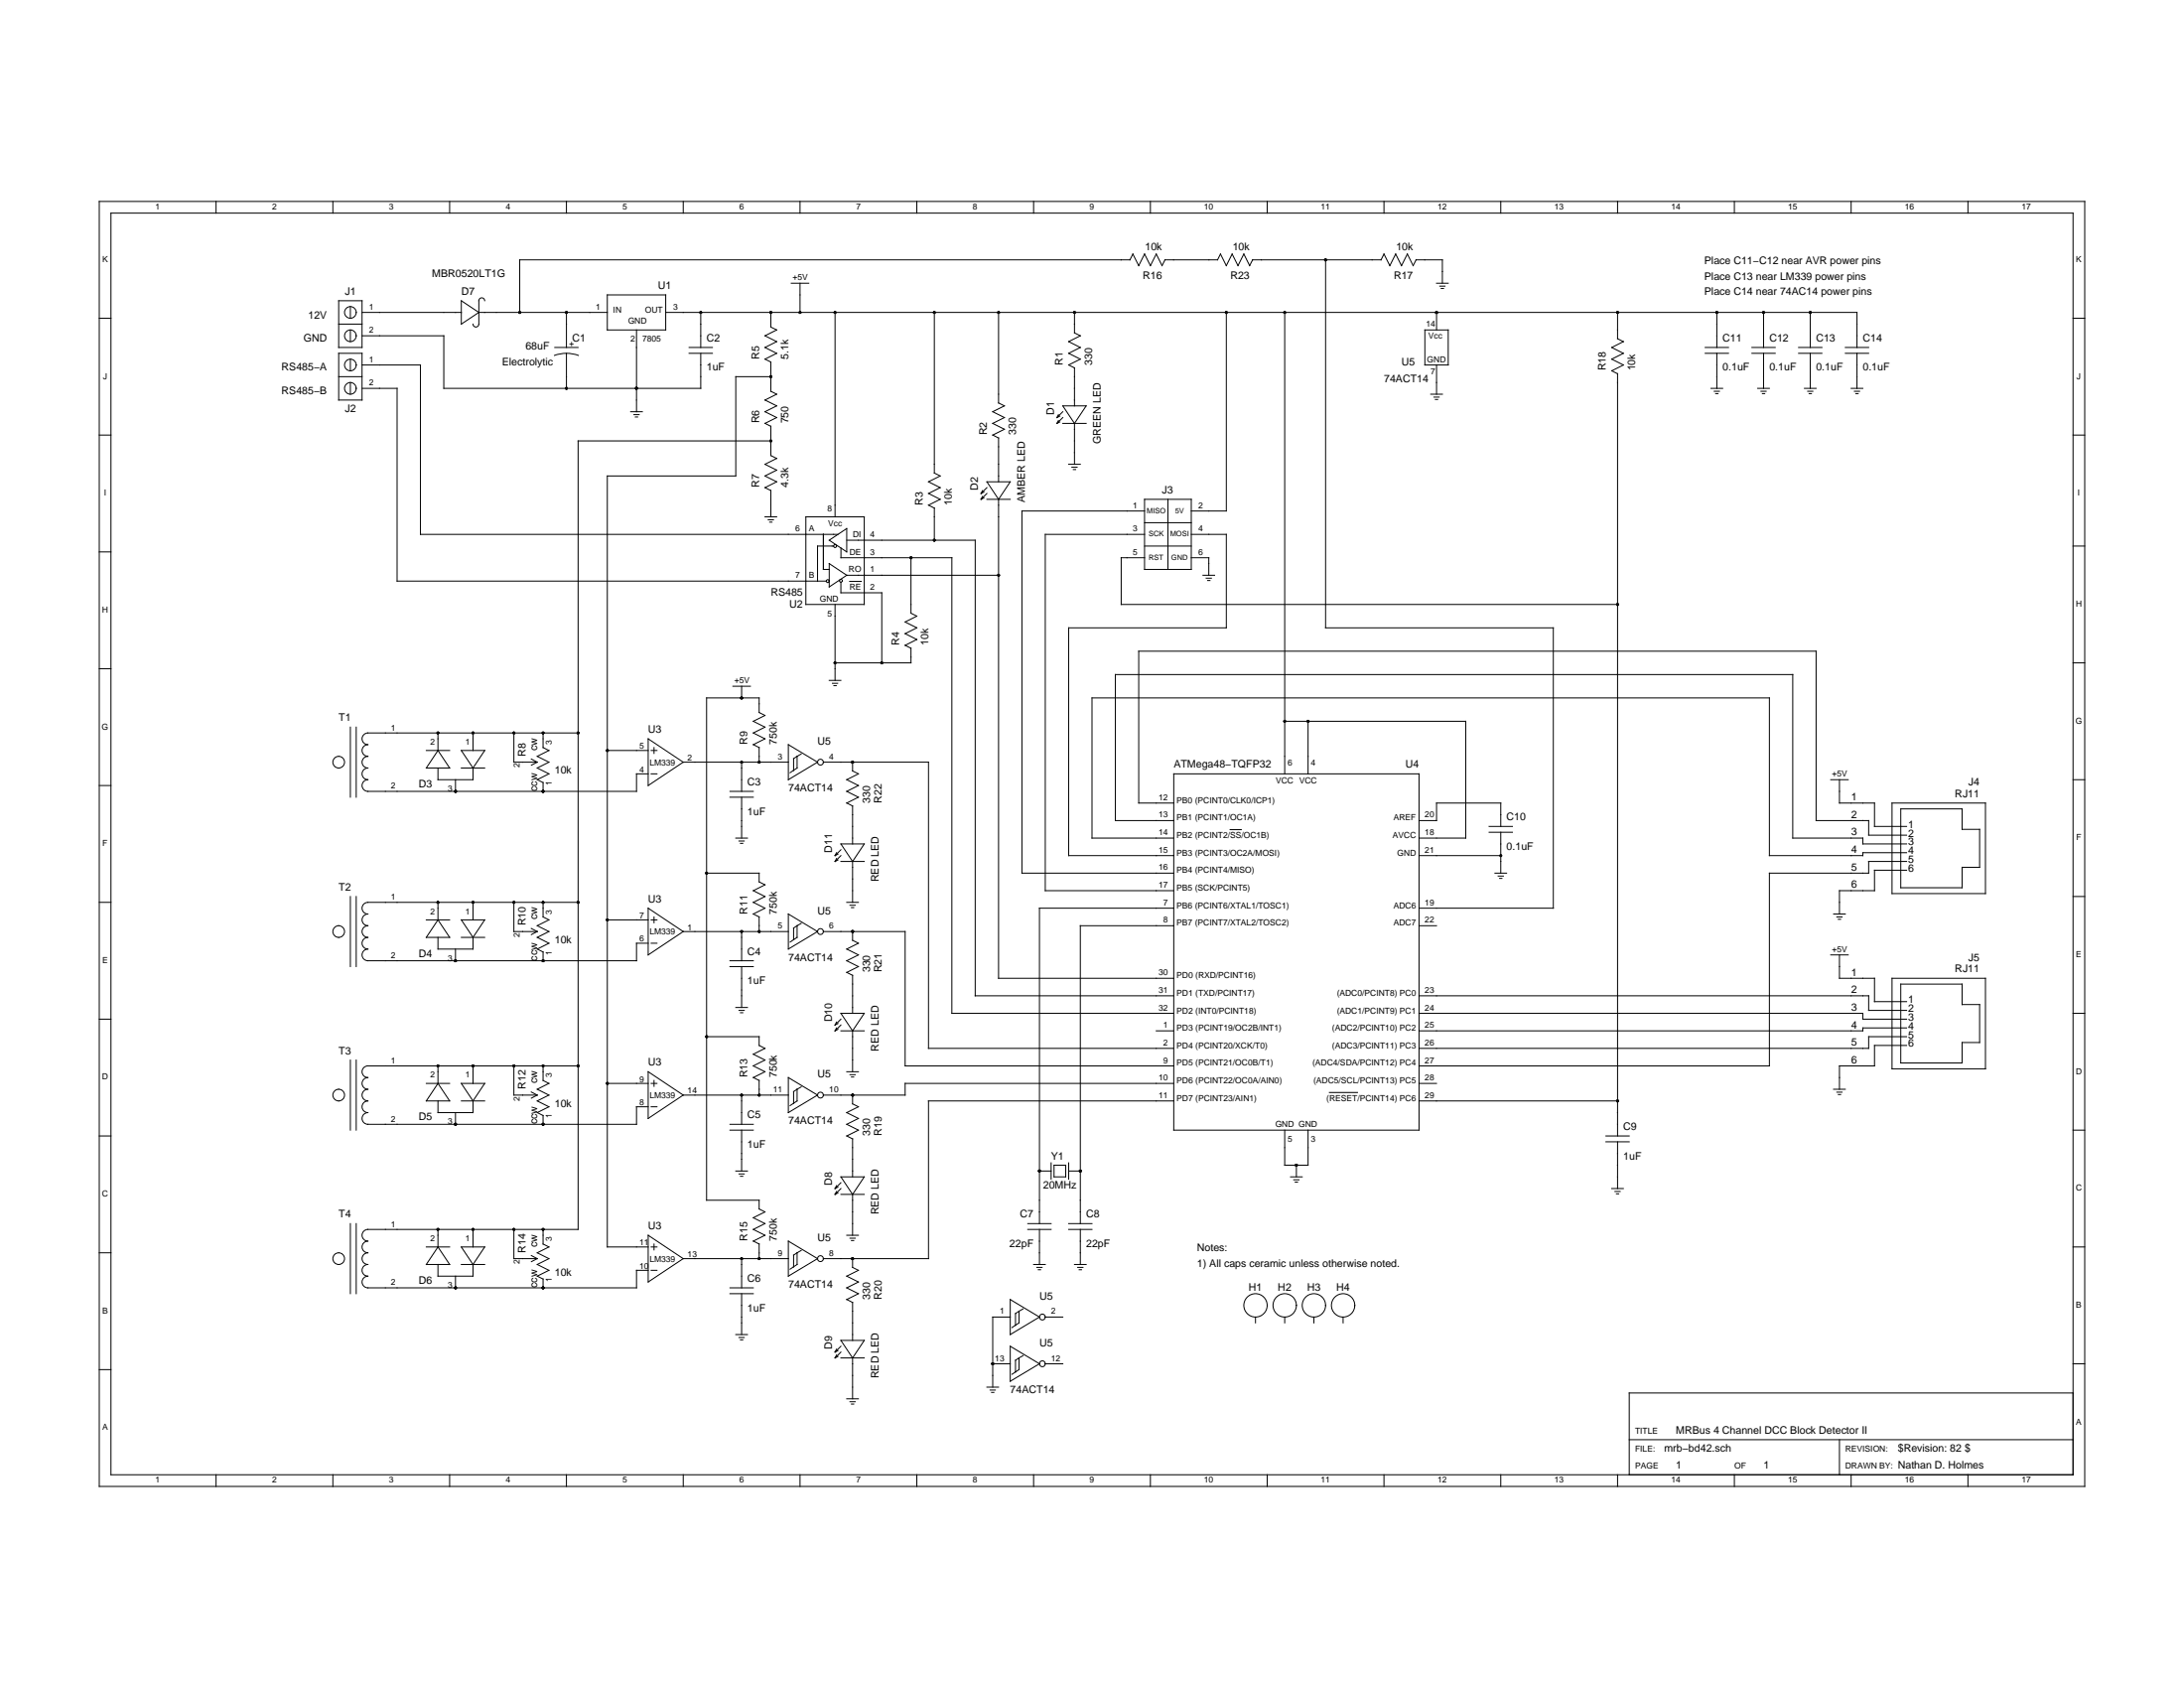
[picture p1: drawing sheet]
<svg xmlns="http://www.w3.org/2000/svg" width="279mm" height="216mm" viewBox="0 0 279 216" stroke-linecap="round" stroke-linejoin="round" font-family="sans-serif">
<g fill="none" stroke="#000" stroke-width=".13">
<path d="M12.7 25.8h254v164.3h-254zM14.2 27.3h251v161.3h-251zM27.6 25.8v1.5M42.6 25.8v1.5M43.3 38.5h3v5.9h-3zM44.8 39.2v1.5M46.3 40h12.7M57.5 25.8v1.5M59 38.5l2.3 1.5-2.3 1.5zM61.3 40h16.4M62 38.5a.37 .37 0 0 0-.4-.4 .37 .37 0 0 0-.3 .4v3a.37 .37 0 0 1-.4 .3 .37 .37 0 0 1-.4-.3M72.5 25.8v1.5"/>
<path d="M72.5 40v4.4M77.7 37.7h7.5v4.5h-7.5zM85.2 40h152.4v4.4M87.4 25.8v1.5M89.6 40v4.4M98.6 40v1.8l.8 .4-1.5 .7 1.5 .8-1.5 .7 1.5 .8-1.5 .7 .7 .4M101.2 36.2h2.3M102.3 25.8v1.5M102.3 36.2v3.8M106.8 40v26.1M117.3 25.8v1.5M119.5 40v20.5l.8 .4-1.5 .7 1.5 .8-1.5 .7 1.5 .8-1.5 .7 .7 .4"/>
<path d="M127.7 40v11.5l.8 .4-1.5 .8 1.5 .7-1.5 .8 1.5 .7-1.5 .7M132.2 25.8v1.5M137.5 40v2.6l.7 .3-1.5 .8 1.5 .7-1.5 .8 1.5 .7-1.5 .8 .8 .4v4.8M147.2 25.8v1.5M156.9 40v25.4h-4.5M162.1 25.8v1.5M164.4 40v59M169.6 33.2v47.1h29.1v35.9h-17.2M177.1 25.8v1.5M181.1 33.2h3.4v3M181.2 33.2l-.4 .8-.8-1.5-.7 1.5-.8-1.5-.7 1.5-.7-1.5-.4 .7h-16.5l-.3 .8-.8-1.5-.7 1.5-.8-1.5-.7 1.5-.8-1.5-.3 .7h-6.8l-.3 .8-.8-1.5-.7 1.5-.8-1.5-.7 1.5-.8-1.5-.3 .7h-78.1v6.8M183.8 36.2h1.5"/>
<path d="M183.8 40v2.2M184.2 36.6h.7M184.4 36.9h.3M192 25.8v1.5M206.9 25.8v1.5M206.9 40v3.3l.8 .4-1.5 .7 1.5 .8-1.5 .7 1.5 .8-1.5 .7 .7 .4M219.6 40v4.4M221.9 25.8v1.5M225.6 40v4.4M231.6 40v4.4M236.8 25.8v1.5M251.8 25.8v1.5"/>
<path d="M12.7 55.6h1.5M12.7 40.7h1.5M43.3 45.2h3v6h-3zM43.3 48.2h3M43.3 41.5h3M44.8 42.2v1.5M44.8 45.9v1.5M44.8 48.9v1.5M46.3 46.7h7.5v21.6h53.4M46.3 49.7h4.5v24.6h54.9M46.3 42.9h10.5v6.8h32.8v-4.5M70.9 45.5a4.5 4.5 0 0 1 3.1 0"/>
<path d="M71 44.4h3M72.5 45.2v4.5M80.7 52.7h1.5M81.1 53h.7M81.3 53.3h.3M81.4 42.2v10.5M88.2 44.4h2.9M88.2 45.2h2.9M97.9 54.1l.7 .4v3.8l.8 .3-1.5 .8 1.5 .7-1.5 .8 1.5 .7-1.5 .8 .7 .3v3.4M98.6 56.4h-24.6v100.8h-26.9a.75 .75 0 0 0-.8 .8 .75 .75 0 0 0 .8 .7 .75 .75 0 0 0-.8 .8 .75 .75 0 0 0 .8 .7 .75 .75 0 0 0-.8 .8 .75 .75 0 0 0 .8 .7 .75 .75 0 0 0-.8 .8 .75 .75 0 0 0 .8 .7 .75 .75 0 0 0-.8 .8 .75 .75 0 0 0 .8 .7h34.3v-2.2h1.5M98.6 46.3v3.7l.8 .4-1.5 .8 1.5 .7-1.5 .8 1.5 .7-1.5 .8M98.6 48.2h-4.5v12.7h-16.4v98.6h5.2"/>
<path d="M127 55.6l.7 .4v5.6M135.4 53.8l-.2 .4M135.4 53l-.2 .4M135.6 54l-.4 .2M135.6 53.2l-.4 .2M136 52.7l-.8 .7M136 53.4l-.8 .8M136 51.9h3l-1.5 2.3zM136 54.2h3M136.7 59.4h1.5M137.1 59.8h.7M137.5 54.2v5.2"/>
<path d="M182.3 42.2h3v4.5h-3zM183 50.4h1.5M183.4 50.8h.7M183.6 51.1h.3M183.8 46.7v3.7M206.9 47.8v97.5M218.1 44.4h3M218.1 45.2h3M218.9 49.7h1.5M219.3 50h.7M219.5 50.3h.3M219.6 45.2v4.5"/>
<path d="M224.1 44.4h3M224.1 45.2h3M224.9 49.7h1.5M225.3 50h.6M225.5 50.3h.3M225.6 45.2v4.5M230.1 44.4h3M230.1 45.2h3M230.8 49.7h1.5M231.3 50h.6M231.4 50.3h.3M231.6 45.2v4.5"/>
<path d="M236.1 44.4h3M236.1 45.2h3M236.8 49.7h1.5M237.2 50h.7M237.4 50.3h.3M237.6 45.2v4.5M265.2 55.6h1.5M265.2 40.7h1.5M12.7 70.6h1.5M97.9 66.1h1.5M98.3 66.5h.6M98.5 66.8h.3"/>
<path d="M103.1 66.1h7.5v11.2h-7.5zM105.3 68.3v4.5h.8M106.1 69.1l2.2-1.5v3zM106.1 72.1l2.2 1.5-2.2 1.5zM106.6 69.8h-2v4.5M106.8 77.3v9.7M107.6 74.5v1.3h5.2v9M107.6 70.1v1.2h14.2v58.3h28.4M108.3 69.1h16.5v58.3h25.4M108.3 73.6h19.4M108.7 74.4h1.5M116.5 71.3v7.1l.8 .4-1.5 .8 1.5 .7-1.5 .7 1.5 .8-1.5 .7 .7 .4"/>
<path d="M119.5 65v4.1M125.7 63.5l-.2 .4M125.7 62.7l-.2 .4M125.9 63.7l-.4 .2M125.9 62.9l-.4 .2M126.3 61.6h2.9l-1.5 2.3zM126.3 63.9h2.9M126.3 62.4l-.8 .7M126.3 63.1l-.8 .8M127.7 63.9v61.2h22.5M137.3 60.1h.3M146.4 68.3h-12.7v45.6h16.5"/>
<path d="M146.4 63.9h6v8.9h-6zM146.4 69.8h6M146.4 71.3h-3v6h63.5M146.4 65.4h-15.7v46.3h19.5M146.4 66.9h6M149.4 63.9v8.9M152.4 68.3h4.5v12h-20.2v29.1h13.5M152.4 71.3h2.2v2.3M153.9 73.6h1.5M154.3 74h.7M154.5 74.3h.3M265.2 69.8h1.5"/>
<path d="M12.7 85.5h1.5M44.8 93v9M45.6 93v9M54.5 96h3M56 98.2v1.5h4.5v-1.5M56 93.7v2.3M56 96l1.5 2.2h-3zM58.3 99.7v1.5M59 96h3l-1.5 2.2zM59 98.2h3M60.5 93.7v2.3M65.7 93.7v3.8h3l-.7 .4"/>
<path d="M68 97.1l.7 .4M69.5 93.7v1.9l.7 .4-1.5 .7 1.5 .8-1.5 .7 1.5 .8-1.5 .7 .8 .4M74 93.7h-26.9a.75 .75 0 0 0-.8 .8 .75 .75 0 0 0 .8 .7 .75 .75 0 0 0-.8 .8 .75 .75 0 0 0 .8 .7 .75 .75 0 0 0-.8 .8 .75 .75 0 0 0 .8 .7 .75 .75 0 0 0-.8 .8 .75 .75 0 0 0 .8 .7 .75 .75 0 0 0-.8 .8 .75 .75 0 0 0 .8 .7h34.3v-2.2h1.5M77.7 96h5.2M82.9 94.5l4.5 3-4.5 3zM83.3 96h.7M83.3 99h.7M83.7 95.6v.8M87.4 97.5h13.5M93.8 87.8h2.2M94.9 87.8v1.5M94.9 97.5v3.7"/>
<path d="M97.1 95.6l-.7-.4 1.5-.7-1.5-.8 1.5-.7-1.5-.7 1.5-.8-.8-.4v-1.8h-6.7v64.2h6.7v1.1l.8 .4-1.5 .8 1.5 .7-1.5 .7 1.5 .8-1.5 .7 .7 .4M97.1 95.6v1.9M100.9 95.2l3.7 2.3-3.7 2.2zM102 96.7l-.5 .3v1.5M102 96.7v1.5l-.9 .6M102.5 96.4l-.5 .3M105.3 97.5h13.5v36.6h31.4M106.1 87h1.5M106.5 87.4h.7M106.7 87.7h.3M109.1 97.5v1.1l.7 .4-1.5 .7 1.5 .8-1.5 .7 1.5 .8-1.5 .7 .8 .4M116.5 82.9v1.9h-9.7"/>
<path d="M150.2 99h31.3v45.5h-31.3zM164.4 92.3h23.1v14.9h-6M167.3 92.3v6.7M234.2 99.7h2.2M235.3 99.7v3h4.5v3h4.1M265.2 84.8h1.5M265.2 99.7h1.5M12.7 100.5h1.5M12.7 115.4h1.5M44.8 114.7v8.9M45.6 114.7v8.9M54.5 117.7h3"/>
<path d="M56 119.9v1.5h4.5v-1.5M56 115.4v2.3M56 117.7l1.5 2.2h-3zM59 117.7h3l-1.5 2.2zM59 119.9h3M60.5 115.4v2.3M65.7 115.4v3.7h3l-.7 .4M68 118.8l.7 .3M69.5 100.1v1.1M69.5 115.4v1.9l.7 .4-1.5 .7 1.5 .7-1.5 .8 1.5 .7-1.5 .8 .8 .4v1.1M74 115.4h-26.9a.75 .75 0 0 0-.8 .8 .75 .75 0 0 0 .8 .7 .75 .75 0 0 0-.8 .8 .75 .75 0 0 0 .8 .7 .75 .75 0 0 0-.8 .7 .75 .75 0 0 0 .8 .8 .75 .75 0 0 0-.8 .7 .75 .75 0 0 0 .8 .8 .75 .75 0 0 0-.8 .7 .75 .75 0 0 0 .8 .8h34.3v-2.3h1.5M77.7 117.7h5.2"/>
<path d="M82.9 116.2l4.5 2.9-4.5 3zM83.3 117.7h.7M83.7 117.3v.7M87.4 119.1h13.5M90.4 111.7h6.7v1.1l.8 .4-1.5 .7 1.5 .8-1.5 .7 1.5 .8-1.5 .7 .7 .4M93.4 101.2h3M93.4 102h3M94.1 107.2h1.5M94.5 107.6h.7M94.7 107.9h.3M94.9 102v5.2M94.9 119.1v3.8"/>
<path d="M97.1 117.3v1.8M100.9 116.9l3.7 2.2-3.7 2.3zM102 118.4l-.5 .3v1.5M102 118.4v1.5l-.9 .6M102.5 118.1l-.5 .3M105.3 119.1h10.5v17.2h34.4M107 109.8l-.2 .4M107 109.1l-.2 .3M107.2 110l-.4 .2M107.2 109.2l-.4 .2M107.6 107.9h3l-1.5 2.3zM107.6 110.2h3"/>
<path d="M107.6 108.7l-.8 .7M107.6 109.4l-.8 .8M108.3 115.4h1.5M108.7 115.8h.7M108.9 116.1h.3M109.1 119.1v1.2l.7 .3-1.5 .8 1.5 .7-1.5 .8 1.5 .7-1.5 .8 .8 .4v4.8M109.1 103.1v4.8M109.1 110.2v5.2M150.2 116.2h-17.2v40.3M150.2 118.4h-12v38.1M150.2 107.2h-10.5v-17.9h86.7v20.1h11.9v-.3h5.6M150.2 105h-7.5v-18.7h86.6v20.9h9v.7h5.6"/>
<path d="M150.2 102.7h-4.5v-19.4h86.6v21.7h6.8v1.8h4.8M157.4 106.1h1.4M181.5 105h2.3v-2.3h8.2v3M181.5 109.4h10.5M181.5 118.4h2.3M190.5 105.7h3M190.5 106.4h3M191.2 111.7h1.5M191.7 112.1h.6M191.8 112.4h.3M192 106.4v5.3M234.6 116.9h1.5"/>
<path d="M235 117.3h.7M235.2 117.6h.3M242 102.7h12v11.6h-12zM243.2 103.5h7.8v2.6h2.3v4.8h-2.3v2.6h-7.8zM243.9 111.3h-4.1v2.6h-4.5v3M243.9 110.2h-4.8v1.5h-12.7v24.6h-44.9M265.2 114.7h1.5M12.7 130.4h1.5M44.8 135.6v8.9M45.6 135.6v8.9M54.5 138.6h3M56 136.3v2.3"/>
<path d="M56 138.6l1.5 2.2h-3zM58.3 121.4v1.5M59 138.6h3l-1.5 2.2zM60.5 136.3v2.3M65.7 136.3v3.8h3l-.7 .4M68 139.7l.7 .4M69.5 136.3v1.9l.7 .4-1.5 .7 1.5 .8-1.5 .7 1.5 .8-1.5 .7 .8 .4M74 136.3h-26.9a.75 .75 0 0 0-.8 .8 .75 .75 0 0 0 .8 .7 .75 .75 0 0 0-.8 .8 .75 .75 0 0 0 .8 .7 .75 .75 0 0 0-.8 .8 .75 .75 0 0 0 .8 .7 .75 .75 0 0 0-.8 .8 .75 .75 0 0 0 .8 .7 .75 .75 0 0 0-.8 .8 .75 .75 0 0 0 .8 .7h34.3v-2.2h1.5M77.7 138.6h5.2M82.9 137.1l4.5 3-4.5 3zM83.3 138.6h.7M83.3 120.6h.7"/>
<path d="M83.7 138.2v.7M90.4 132.6h6.7v1.1l.8 .4-1.5 .7 1.5 .8-1.5 .7 1.5 .8-1.5 .7 .7 .4M93.4 122.9h3M93.4 123.6h3M94.1 128.9h1.5M94.5 129.2h.7M94.7 129.5h.3M94.9 123.6v5.3M97.1 138.2v1.9M100.9 137.8l3.7 2.3-3.7 2.2zM102 139.3l-.5 .3v1.5M102 139.3v1.5l-.9 .6"/>
<path d="M102.5 139l-.5 .3M107 131.5l-.2 .3M107 130.7l-.2 .4M107.2 131.7l-.4 .1M107.2 130.9l-.4 .2M107.6 129.6h3l-1.5 2.2zM107.6 131.8h3M107.6 130.4l-.8 .7M107.6 131.1l-.8 .7M108.3 137.1h1.5M108.7 137.5h.7M108.9 137.8h.3"/>
<path d="M109.1 131.8v5.3M147.9 131.8h2.3M150.2 138.6h-34.4v1.5h-10.5M170.1 139.7h3.6M181.5 129.6h56.8v.8h5.6M181.5 138.6h2.3M181.5 127.4h57.6v1.8h4.8M234.2 122.1h2.2M234.6 139.3h1.5M235 139.7h.7M235.2 140h.3M235.3 122.1v3h4.5v3h4.1"/>
<path d="M242 125.1h12v11.6h-12zM243.2 125.9h7.8v2.6h2.3v4.8h-2.3v2.7h-7.8zM243.9 133.7h-4.1v2.6h-4.5v3M243.9 132.6h-4.8v1.5h-57.6M243.9 131.5h-5.6v.3h-56.8M265.2 129.6h1.5M12.7 145.3h1.5M44.8 156.5v9M45.6 156.5v9M54.5 159.5h3M56 159.5l1.5 2.2h-3zM56 140.8v1.5h4.5v-1.5"/>
<path d="M56 157.2v2.3M58.3 142.3v1.5M59 159.5h3l-1.5 2.2zM59 140.8h3M60.5 157.2v2.3M65.7 157.2v3.8h3l-.7 .4M69.5 142.7v1.1M69.5 157.2v1.9l.7 .4-1.5 .7 1.5 .8-1.5 .7 1.5 .8-1.5 .7 .8 .4M82.9 158l4.5 3-4.5 3zM83.3 159.5h.7M83.3 141.6h.7M83.7 159.1v.8"/>
<path d="M87.4 140.1h13.5M93.4 144.5h3M93.4 143.8h3M94.1 149.8h1.5M94.5 150.2h.7M94.7 150.5h.3M94.9 140.1v3.7M94.9 144.5v5.3M97.1 159.1v1.9M100.9 158.7l3.7 2.3-3.7 2.2zM102.5 159.9l-.5 .3M107 152.4l-.2 .4"/>
<path d="M107 151.6l-.2 .4M107.2 152.6l-.4 .2M107.2 151.8l-.4 .2M107.6 150.5h3l-1.5 2.3zM107.6 152.8h3M107.6 151.3l-.8 .7M107.6 152l-.8 .8M108.3 158h1.5M108.7 158.4h.7M108.9 158.7h.3M109.1 140.1v1.1l.7 .4-1.5 .7 1.5 .8-1.5 .7 1.5 .7-1.5 .8 .8 .4v4.8M109.1 152.8v5.2"/>
<path d="M131.5 156.5h3M131.5 157.2h3M133 149.8h1.5M133 157.2v4.5M134.5 148.7v2.1M134.8 149h1.5v1.5h-1.5zM136.7 149.8h1.5M136.7 148.7v2.1M136.7 156.5h3M136.7 157.2h3M138.2 157.2v4.5M150.2 140.8h-31.4v20.2h-13.5"/>
<path d="M164.4 144.5v4.5h2.9v-4.5M165.1 150.5h1.5M165.5 150.9h.7M165.7 151.2h.3M165.8 149v1.5M181.5 140.8h25.4M205.4 145.3h3M205.4 146h3M206.2 152h1.5M206.6 152.4h.7M206.8 152.7h.3M206.9 146v6"/>
<path d="M265.2 144.5h1.5M265.2 159.5h1.5M12.7 160.2h1.5M12.7 175.2h1.5M56 161.7v1.5h4.5v-1.5M58.3 163.2v1.5M59 161.7h3M68 160.6l.7 .4M69.5 163.6v1.1M83.3 162.5h.7M87.4 161h13.5M93.4 164.7h3"/>
<path d="M93.4 165.5h3M94.1 170.7h1.5M94.5 171.1h.7M94.7 171.4h.3M94.9 161v3.7M94.9 165.5v5.2M102 160.2l-.5 .3v1.5M102 160.2v1.5l-.9 .6M107 173.3l-.2 .4M107 172.6l-.2 .3M107.2 173.5l-.4 .2M107.2 172.7l-.4 .2"/>
<path d="M107.6 171.4h3l-1.5 2.3zM107.6 173.7h3M107.6 172.2l-.8 .7M107.6 172.9l-.8 .8M108.3 178.9h1.5M108.7 179.3h.7M108.9 179.6h.3M109.1 161v1.1l.7 .4-1.5 .7 1.5 .8-1.5 .7 1.5 .8-1.5 .7 .8 .4M109.1 166.6v4.8M109.1 173.7v5.2M126.3 177.4h1.4M126.7 177.8h.6"/>
<path d="M126.9 178.1h.2M127 174.4h2.2M129.2 166.2l3.8 2.3-3.8 2.2zM129.2 172.2l3.8 2.2-3.8 2.3zM129.2 168.5h-2.2v8.9M130.4 167.7l-.5 .3v1.5M130.4 173.7l-.5 .3v1.5M130.4 167.7v1.5l-.9 .6M130.4 173.7v1.5l-.9 .6M130.9 167.4l-.5 .3M130.9 173.4l-.5 .3M132.2 161.7h1.5"/>
<path d="M132.6 162.1h.7M132.8 162.4h.3M133.7 174.4h2.3M133.7 168.5h2.3M137.5 161.7h1.5M137.9 162.1h.6M138.1 162.4h.3M160.6 168.5v.7M164.4 168.5v.7M168.1 168.5v.7M171.8 168.5v.7M265.2 178.2h-56.8v10.4"/>
<path d="M265.2 174.4h1.5M27.6 188.6v1.5M42.6 188.6v1.5M57.5 188.6v1.5M72.5 188.6v1.5M87.4 188.6v1.5M102.3 188.6v1.5M117.3 188.6v1.5M132.2 188.6v1.5M147.2 188.6v1.5M162.1 188.6v1.5M177.1 188.6v1.5"/>
<path d="M192 188.6v1.5M206.9 188.6v1.5M208.4 184.1h56.8M221.9 188.6v1.5M235.3 184.1v4.5M236.8 188.6v1.5M251.8 188.6v1.5"/>
<circle cx="44.8" cy="40" r=".75"/>
<circle cx="44.8" cy="49.7" r=".75"/>
<circle cx="44.8" cy="42.9" r=".75"/>
<circle cx="44.8" cy="46.7" r=".75"/>
<circle cx="105.9" cy="74.3" r=".19"/>
<circle cx="106.8" cy="69.8" r=".19"/>
<circle cx="107.6" cy="74.3" r=".19"/>
<circle cx="43.3" cy="97.5" r=".75"/>
<circle cx="105" cy="97.5" r=".37"/>
<circle cx="43.3" cy="119.1" r=".75"/>
<circle cx="105" cy="119.1" r=".37"/>
<circle cx="43.3" cy="140.1" r=".75"/>
<circle cx="105" cy="140.1" r=".37"/>
<circle cx="43.3" cy="161" r=".75"/>
<circle cx="105" cy="161" r=".37"/>
<circle cx="133.4" cy="168.5" r=".37"/>
<circle cx="133.4" cy="174.4" r=".37"/>
<circle cx="160.6" cy="167" r="1.49"/>
<circle cx="164.4" cy="167" r="1.49"/>
<circle cx="168.1" cy="167" r="1.49"/>
<circle cx="171.8" cy="167" r="1.49"/>
</g>
<g fill="#000">
<circle cx="66.5" cy="40" r=".19"/>
<circle cx="72.5" cy="40" r=".19"/>
<circle cx="89.6" cy="40" r=".19"/>
<circle cx="98.6" cy="40" r=".19"/>
<circle cx="102.3" cy="40" r=".19"/>
<circle cx="106.8" cy="40" r=".19"/>
<circle cx="119.5" cy="40" r=".19"/>
<circle cx="127.7" cy="40" r=".19"/>
<circle cx="137.5" cy="40" r=".19"/>
<circle cx="156.9" cy="40" r=".19"/>
<circle cx="164.4" cy="40" r=".19"/>
<circle cx="169.6" cy="33.2" r=".19"/>
<circle cx="183.8" cy="40" r=".19"/>
<circle cx="206.9" cy="40" r=".19"/>
<circle cx="219.6" cy="40" r=".19"/>
<circle cx="225.6" cy="40" r=".19"/>
<circle cx="231.6" cy="40" r=".19"/>
<circle cx="72.5" cy="49.7" r=".19"/>
<circle cx="81.4" cy="49.7" r=".19"/>
<circle cx="98.6" cy="56.4" r=".19"/>
<circle cx="98.6" cy="48.2" r=".19"/>
<circle cx="116.5" cy="71.3" r=".19"/>
<circle cx="119.5" cy="69.1" r=".19"/>
<circle cx="127.7" cy="73.6" r=".19"/>
<circle cx="206.9" cy="77.3" r=".19"/>
<circle cx="56" cy="93.7" r=".19"/>
<circle cx="60.5" cy="93.7" r=".19"/>
<circle cx="65.7" cy="93.7" r=".19"/>
<circle cx="69.5" cy="93.7" r=".19"/>
<circle cx="74" cy="93.7" r=".19"/>
<circle cx="77.7" cy="96" r=".19"/>
<circle cx="94.9" cy="97.5" r=".19"/>
<circle cx="94.9" cy="89.3" r=".19"/>
<circle cx="97.1" cy="97.5" r=".19"/>
<circle cx="106.8" cy="84.8" r=".19"/>
<circle cx="109.1" cy="97.5" r=".19"/>
<circle cx="112.8" cy="84.8" r=".19"/>
<circle cx="164.4" cy="92.3" r=".19"/>
<circle cx="167.3" cy="92.3" r=".19"/>
<circle cx="56" cy="115.4" r=".19"/>
<circle cx="58.3" cy="101.2" r=".19"/>
<circle cx="60.5" cy="115.4" r=".19"/>
<circle cx="65.7" cy="115.4" r=".19"/>
<circle cx="69.5" cy="101.2" r=".19"/>
<circle cx="69.5" cy="115.4" r=".19"/>
<circle cx="74" cy="115.4" r=".19"/>
<circle cx="77.7" cy="117.7" r=".19"/>
<circle cx="90.4" cy="111.7" r=".19"/>
<circle cx="94.9" cy="119.1" r=".19"/>
<circle cx="97.1" cy="119.1" r=".19"/>
<circle cx="109.1" cy="119.1" r=".19"/>
<circle cx="192" cy="109.4" r=".19"/>
<circle cx="56" cy="136.3" r=".19"/>
<circle cx="58.3" cy="122.9" r=".19"/>
<circle cx="60.5" cy="136.3" r=".19"/>
<circle cx="65.7" cy="136.3" r=".19"/>
<circle cx="69.5" cy="122.9" r=".19"/>
<circle cx="69.5" cy="136.3" r=".19"/>
<circle cx="74" cy="136.3" r=".19"/>
<circle cx="77.7" cy="138.6" r=".19"/>
<circle cx="90.4" cy="132.6" r=".19"/>
<circle cx="56" cy="157.2" r=".19"/>
<circle cx="58.3" cy="143.8" r=".19"/>
<circle cx="60.5" cy="157.2" r=".19"/>
<circle cx="65.7" cy="157.2" r=".19"/>
<circle cx="69.5" cy="143.8" r=".19"/>
<circle cx="69.5" cy="157.2" r=".19"/>
<circle cx="94.9" cy="140.1" r=".19"/>
<circle cx="97.1" cy="140.1" r=".19"/>
<circle cx="109.1" cy="140.1" r=".19"/>
<circle cx="133" cy="149.8" r=".19"/>
<circle cx="138.2" cy="149.8" r=".19"/>
<circle cx="165.8" cy="149" r=".19"/>
<circle cx="206.9" cy="140.8" r=".19"/>
<circle cx="58.3" cy="164.7" r=".19"/>
<circle cx="69.5" cy="164.7" r=".19"/>
<circle cx="94.9" cy="161" r=".19"/>
<circle cx="97.1" cy="161" r=".19"/>
<circle cx="109.1" cy="161" r=".19"/>
<circle cx="127" cy="174.4" r=".19"/>
</g>
<g font-size="1.3">
<text x="55.3" y="35.5">MBR0520LT1G</text>
<text x="146.2" y="35.7">R16</text>
<text x="146.5" y="32">10k</text>
<text x="157.4" y="35.7">R23</text>
<text x="157.7" y="32">10k</text>
<text x="178.3" y="35.7">R17</text>
<text x="178.6" y="32">10k</text>
<text x="218" y="33.8">Place C11−C12 near AVR power pins</text>
<text x="218" y="35.8">Place C13 near LM339 power pins</text>
<text x="39.4" y="40.7">12V</text>
<text x="44.1" y="37.7">J1</text>
<text x="59" y="37.7">D7</text>
<text x="84.2" y="37">U1</text>
<text x="218" y="37.7">Place C14 near 74AC14 power pins</text>
<text x="36" y="47.4">RS485−A</text>
<text x="38.8" y="43.7">GND</text>
<text x="64.2" y="46.7">Electrolytic</text>
<text x="67.2" y="44.7">68uF</text>
<text x="73.2" y="43.7">C1</text>
<text x="90.4" y="43.7">C2</text>
<text x="90.4" y="47.4">1uF</text>
<text x="97.1" y="45.9" transform="rotate(-90 97.1 45.9)">R5</text>
<text x="100.9" y="45.9" transform="rotate(-90 100.9 45.9)">5.1k</text>
<text x="136" y="46.7" transform="rotate(-90 136 46.7)">R1</text>
<text x="139.7" y="46.7" transform="rotate(-90 139.7 46.7)">330</text>
<text x="179.3" y="46.7">U5</text>
<text x="205.4" y="47.4" transform="rotate(-90 205.4 47.4)">R18</text>
<text x="209.2" y="47.4" transform="rotate(-90 209.2 47.4)">10k</text>
<text x="220.4" y="43.7">C11</text>
<text x="220.4" y="47.4">0.1uF</text>
<text x="226.4" y="43.7">C12</text>
<text x="226.4" y="47.4">0.1uF</text>
<text x="232.3" y="43.7">C13</text>
<text x="232.3" y="47.4">0.1uF</text>
<text x="238.3" y="43.7">C14</text>
<text x="238.3" y="47.4">0.1uF</text>
<text x="36" y="50.4">RS485−B</text>
<text x="44.1" y="52.7">J2</text>
<text x="134.8" y="53" transform="rotate(-90 134.8 53)">D1</text>
<text x="177.1" y="48.9">74ACT14</text>
<text x="97.1" y="54.2" transform="rotate(-90 97.1 54.2)">R6</text>
<text x="100.9" y="54.2" transform="rotate(-90 100.9 54.2)">750</text>
<text x="126.3" y="55.6" transform="rotate(-90 126.3 55.6)">R2</text>
<text x="130" y="55.6" transform="rotate(-90 130 55.6)">330</text>
<text x="140.8" y="56.8" transform="rotate(-90 140.8 56.8)">GREEN LED</text>
<text x="97.1" y="62.4" transform="rotate(-90 97.1 62.4)">R7</text>
<text x="100.9" y="62.4" transform="rotate(-90 100.9 62.4)">4.3k</text>
<text x="118" y="64.6" transform="rotate(-90 118 64.6)">R3</text>
<text x="121.8" y="64.6" transform="rotate(-90 121.8 64.6)">10k</text>
<text x="125.1" y="62.7" transform="rotate(-90 125.1 62.7)">D2</text>
<text x="131.1" y="64.2" transform="rotate(-90 131.1 64.2)">AMBER LED</text>
<text x="148.7" y="63.1">J3</text>
<text x="98.6" y="76.2">RS485</text>
<text x="101" y="77.7">U2</text>
<text x="115" y="82.5" transform="rotate(-90 115 82.5)">R4</text>
<text x="118.8" y="82.5" transform="rotate(-90 118.8 82.5)">10k</text>
<text x="43.3" y="92.3">T1</text>
<text x="68.7" y="96" transform="rotate(-90 68.7 96)">cw</text>
<text x="82.9" y="93.7">U3</text>
<text x="95.6" y="95.2" transform="rotate(-90 95.6 95.2)">R9</text>
<text x="99.4" y="95.2" transform="rotate(-90 99.4 95.2)">750k</text>
<text x="104.6" y="95.2">U5</text>
<text x="53.6" y="100.7">D3</text>
<text x="67.2" y="96.7" transform="rotate(-90 67.2 96.7)">R8</text>
<text x="68.7" y="101.2" transform="rotate(-90 68.7 101.2)">ccw</text>
<text x="71" y="99">10k</text>
<text x="95.6" y="100.5">C3</text>
<text x="100.9" y="101.2">74ACT14</text>
<text x="150.2" y="98.2">ATMega48−TQFP32</text>
<text x="179.8" y="98.2">U4</text>
<text x="250.1" y="102">RJ11</text>
<text x="251.8" y="100.5">J4</text>
<text x="95.6" y="104.2">1uF</text>
<text x="111.3" y="102.7" transform="rotate(-90 111.3 102.7)">330</text>
<text x="112.8" y="102.7" transform="rotate(-90 112.8 102.7)">R22</text>
<text x="192.7" y="105">C10</text>
<text x="236.9" y="102.4">1</text>
<text x="236.9" y="104.6">2</text>
<text x="236.9" y="106.9">3</text>
<text x="244.1" y="105.9">1</text>
<text x="244.1" y="107">2</text>
<text x="43.3" y="113.9">T2</text>
<text x="106.5" y="109.1" transform="rotate(-90 106.5 109.1)">D11</text>
<text x="112.4" y="112.8" transform="rotate(-90 112.4 112.8)">RED LED</text>
<text x="192.7" y="108.7">0.1uF</text>
<text x="236.9" y="109.1">4</text>
<text x="236.9" y="111.3">5</text>
<text x="236.9" y="113.6">6</text>
<text x="244.1" y="108.1">3</text>
<text x="244.1" y="109.2">4</text>
<text x="244.1" y="110.4">5</text>
<text x="244.1" y="111.5">6</text>
<text x="67.2" y="118.4" transform="rotate(-90 67.2 118.4)">R10</text>
<text x="68.7" y="117.7" transform="rotate(-90 68.7 117.7)">cw</text>
<text x="82.9" y="115.4">U3</text>
<text x="95.6" y="116.9" transform="rotate(-90 95.6 116.9)">R11</text>
<text x="99.4" y="116.9" transform="rotate(-90 99.4 116.9)">750k</text>
<text x="104.6" y="116.9">U5</text>
<text x="53.6" y="122.4">D4</text>
<text x="68.7" y="122.9" transform="rotate(-90 68.7 122.9)">ccw</text>
<text x="71" y="120.6">10k</text>
<text x="95.6" y="122.1">C4</text>
<text x="95.6" y="125.9">1uF</text>
<text x="100.9" y="122.9">74ACT14</text>
<text x="111.3" y="124.4" transform="rotate(-90 111.3 124.4)">330</text>
<text x="112.8" y="124.4" transform="rotate(-90 112.8 124.4)">R21</text>
<text x="236.9" y="124.8">1</text>
<text x="250.1" y="124.4">RJ11</text>
<text x="251.8" y="122.9">J5</text>
<text x="106.5" y="130.7" transform="rotate(-90 106.5 130.7)">D10</text>
<text x="236.9" y="127">2</text>
<text x="236.9" y="129.3">3</text>
<text x="236.9" y="131.5">4</text>
<text x="244.1" y="128.3">1</text>
<text x="244.1" y="129.4">2</text>
<text x="244.1" y="130.5">3</text>
<text x="244.1" y="131.7">4</text>
<text x="43.3" y="134.8">T3</text>
<text x="82.9" y="136.3">U3</text>
<text x="95.6" y="137.8" transform="rotate(-90 95.6 137.8)">R13</text>
<text x="99.4" y="137.8" transform="rotate(-90 99.4 137.8)">750k</text>
<text x="104.6" y="137.8">U5</text>
<text x="112.4" y="134.5" transform="rotate(-90 112.4 134.5)">RED LED</text>
<text x="236.9" y="133.8">5</text>
<text x="236.9" y="136">6</text>
<text x="244.1" y="132.8">5</text>
<text x="244.1" y="133.9">6</text>
<text x="53.6" y="143.3">D5</text>
<text x="67.2" y="139.3" transform="rotate(-90 67.2 139.3)">R12</text>
<text x="68.7" y="143.8" transform="rotate(-90 68.7 143.8)">ccw</text>
<text x="68.7" y="138.6" transform="rotate(-90 68.7 138.6)">cw</text>
<text x="71" y="141.6">10k</text>
<text x="95.6" y="143.1">C5</text>
<text x="100.9" y="143.8">74ACT14</text>
<text x="95.6" y="146.8">1uF</text>
<text x="111.3" y="145.3" transform="rotate(-90 111.3 145.3)">330</text>
<text x="112.8" y="145.3" transform="rotate(-90 112.8 145.3)">R19</text>
<text x="134.5" y="148.3">Y1</text>
<text x="207.7" y="144.5">C9</text>
<text x="207.7" y="148.3">1uF</text>
<text x="43.3" y="155.8">T4</text>
<text x="106.5" y="151.6" transform="rotate(-90 106.5 151.6)">D8</text>
<text x="112.4" y="155.4" transform="rotate(-90 112.4 155.4)">RED LED</text>
<text x="130.5" y="155.8">C7</text>
<text x="133.5" y="152">20MHz</text>
<text x="139" y="155.8">C8</text>
<text x="67.2" y="160.2" transform="rotate(-90 67.2 160.2)">R14</text>
<text x="68.7" y="159.5" transform="rotate(-90 68.7 159.5)">cw</text>
<text x="82.9" y="157.2">U3</text>
<text x="95.6" y="158.7" transform="rotate(-90 95.6 158.7)">R15</text>
<text x="99.4" y="158.7" transform="rotate(-90 99.4 158.7)">750k</text>
<text x="104.6" y="158.7">U5</text>
<text x="129.2" y="159.5">22pF</text>
<text x="139" y="159.5">22pF</text>
<text x="153.1" y="160.1">Notes:</text>
<text x="53.6" y="164.2">D6</text>
<text x="68.7" y="164.7" transform="rotate(-90 68.7 164.7)">ccw</text>
<text x="71" y="163.2">10k</text>
<text x="95.6" y="164">C6</text>
<text x="95.6" y="167.7">1uF</text>
<text x="100.9" y="164.7">74ACT14</text>
<text x="111.3" y="166.2" transform="rotate(-90 111.3 166.2)">330</text>
<text x="112.8" y="166.2" transform="rotate(-90 112.8 166.2)">R20</text>
<text x="133" y="166.2">U5</text>
<text x="153.1" y="162">1) All caps ceramic unless otherwise noted.</text>
<text x="159.8" y="165.1">H1</text>
<text x="163.5" y="165.1">H2</text>
<text x="167.2" y="165.1">H3</text>
<text x="171" y="165.1">H4</text>
<text x="106.5" y="172.6" transform="rotate(-90 106.5 172.6)">D9</text>
<text x="133" y="172.2">U5</text>
<text x="112.4" y="176.3" transform="rotate(-90 112.4 176.3)">RED LED</text>
<text x="129.2" y="178.2">74ACT14</text>
<text x="212.9" y="185.6">mrb−bd42.sch</text>
<text x="214.4" y="183.4">MRBus 4 Channel DCC Block Detector II</text>
<text x="242.8" y="185.6">$Revision: 82 $</text>
<text x="214.4" y="187.9">1</text>
<text x="225.6" y="187.9">1</text>
<text x="242.8" y="187.9">Nathan D. Holmes</text>
</g>
<g font-size="1.1">
<text x="19.9" y="26.8">1</text>
<text x="34.8" y="26.8">2</text>
<text x="49.8" y="26.8">3</text>
<text x="64.7" y="26.8">4</text>
<text x="79.6" y="26.8">5</text>
<text x="94.6" y="26.8">6</text>
<text x="109.5" y="26.8">7</text>
<text x="124.5" y="26.8">8</text>
<text x="139.4" y="26.8">9</text>
<text x="154" y="26.8">10</text>
<text x="169" y="26.8">11</text>
<text x="183.9" y="26.8">12</text>
<text x="198.9" y="26.8">13</text>
<text x="213.8" y="26.8">14</text>
<text x="228.7" y="26.8">15</text>
<text x="243.7" y="26.8">16</text>
<text x="258.6" y="26.8">17</text>
<text x="13.1" y="33.5">K</text>
<text x="101.4" y="35.9">+5V</text>
<text x="265.6" y="33.5">K</text>
<text x="47.2" y="39.6">1</text>
<text x="76.2" y="39.6">1</text>
<text x="78.4" y="40">IN</text>
<text x="80.4" y="41.4">GND</text>
<text x="82.5" y="40">OUT</text>
<text x="86.1" y="39.6">3</text>
<text x="182.4" y="41.8">14</text>
<text x="47.2" y="46.3">1</text>
<text x="47.2" y="42.6">2</text>
<text x="72.8" y="43.7" transform="rotate(90 72.8 43.7)">+</text>
<text x="80.7" y="43.7">2</text>
<text x="82.2" y="43.7">7805</text>
<text x="182.6" y="46.4">GND</text>
<text x="182.7" y="43.4">Vcc</text>
<text x="183" y="47.8">7</text>
<text x="13.2" y="48.5">J</text>
<text x="47.2" y="49.3">2</text>
<text x="265.7" y="48.5">J</text>
<text x="13.3" y="63.4">I</text>
<text x="105.9" y="65.4">8</text>
<text x="144.9" y="65">1</text>
<text x="153.3" y="65">2</text>
<text x="265.8" y="63.4">I</text>
<text x="101.7" y="68">6</text>
<text x="103.5" y="68">A</text>
<text x="105.9" y="67.3">Vcc</text>
<text x="108.7" y="71">DE</text>
<text x="109.1" y="68.7">DI</text>
<text x="111.3" y="71">3</text>
<text x="111.3" y="68.7">4</text>
<text x="144.9" y="68">3</text>
<text x="144.9" y="71">5</text>
<text x="153.3" y="68">4</text>
<text x="153.3" y="71">6</text>
<text x="101.7" y="74">7</text>
<text x="103.5" y="74">B</text>
<text x="104.9" y="76.9">GND</text>
<text x="108.6" y="73.2">RO</text>
<text x="108.7" y="75.4">RE</text>
<text x="111.3" y="73.2">1</text>
<text x="111.3" y="75.4">2</text>
<text x="265.6" y="77.6">H</text>
<text x="13.1" y="78.3">H</text>
<text x="105.9" y="78.8">5</text>
<text x="93.9" y="87.4">+5V</text>
<text x="13" y="93.3">G</text>
<text x="50" y="93.4">1</text>
<text x="55.1" y="95.2">2</text>
<text x="59.5" y="95.2">1</text>
<text x="70.6" y="95.2" transform="rotate(-90 70.6 95.2)">3</text>
<text x="81.8" y="95.8">5</text>
<text x="265.5" y="92.5">G</text>
<text x="50" y="100.9">2</text>
<text x="57.3" y="101.2">3</text>
<text x="66.5" y="98.2" transform="rotate(-90 66.5 98.2)">2</text>
<text x="70.6" y="100.5" transform="rotate(-90 70.6 100.5)">1</text>
<text x="81.8" y="98.8">4</text>
<text x="83.1" y="97.9">LM339</text>
<text x="88" y="97.3">2</text>
<text x="99.5" y="97.1">3</text>
<text x="106.1" y="97.1">4</text>
<text x="163.2" y="100.2">VCC VCC</text>
<text x="164.7" y="97.9">6</text>
<text x="167.7" y="97.9">4</text>
<text x="234.4" y="99.4">+5V</text>
<text x="148.2" y="102.3">12</text>
<text x="148.2" y="104.6">13</text>
<text x="148.2" y="106.8">14</text>
<text x="150.5" y="107.2">PB2 (PCINT2/SS/OC1B)</text>
<text x="150.5" y="102.7">PB0 (PCINT0/CLK0/ICP1)</text>
<text x="150.5" y="105">PB1 (PCINT1/OC1A)</text>
<text x="178.2" y="107.2">AVCC</text>
<text x="178.3" y="105">AREF</text>
<text x="182.3" y="104.6">20</text>
<text x="182.3" y="106.8">18</text>
<text x="265.6" y="107.5">F</text>
<text x="13.1" y="108.2">F</text>
<text x="148.2" y="109.1">15</text>
<text x="148.2" y="111.3">16</text>
<text x="148.2" y="113.5">17</text>
<text x="150.5" y="109.4">PB3 (PCINT3/OC2A/MOSI)</text>
<text x="150.5" y="111.7">PB4 (PCINT4/MISO)</text>
<text x="150.5" y="113.9">PB5 (SCK/PCINT5)</text>
<text x="178.8" y="109.4">GND</text>
<text x="182.3" y="109.1">21</text>
<text x="50" y="115.1">1</text>
<text x="55.1" y="116.9">2</text>
<text x="59.5" y="116.9">1</text>
<text x="66.5" y="119.9" transform="rotate(-90 66.5 119.9)">2</text>
<text x="70.6" y="116.9" transform="rotate(-90 70.6 116.9)">3</text>
<text x="81.8" y="117.5">7</text>
<text x="83.1" y="119.5">LM339</text>
<text x="88" y="119">1</text>
<text x="99.5" y="118.8">5</text>
<text x="106.1" y="118.8">6</text>
<text x="148.8" y="115.8">7</text>
<text x="148.8" y="118">8</text>
<text x="150.5" y="116.2">PB6 (PCINT6/XTAL1/TOSC1)</text>
<text x="150.5" y="118.4">PB7 (PCINT7/XTAL2/TOSC2)</text>
<text x="178.3" y="116.2">ADC6</text>
<text x="178.3" y="118.4">ADC7</text>
<text x="182.3" y="115.8">19</text>
<text x="182.3" y="118">22</text>
<text x="13.1" y="123.2">E</text>
<text x="50" y="122.5">2</text>
<text x="57.3" y="122.9">3</text>
<text x="70.6" y="122.1" transform="rotate(-90 70.6 122.1)">1</text>
<text x="81.8" y="120.5">6</text>
<text x="148.2" y="124.8">30</text>
<text x="150.5" y="125.1">PD0 (RXD/PCINT16)</text>
<text x="234.4" y="121.8">+5V</text>
<text x="265.6" y="122.4">E</text>
<text x="148.2" y="127">31</text>
<text x="148.2" y="129.2">32</text>
<text x="148.8" y="131.5">1</text>
<text x="150.5" y="131.8">PD3 (PCINT19/OC2B/INT1)</text>
<text x="150.5" y="127.4">PD1 (TXD/PCINT17)</text>
<text x="150.5" y="129.6">PD2 (INT0/PCINT18)</text>
<text x="170.4" y="131.8">(ADC2/PCINT10) PC2</text>
<text x="171" y="127.4">(ADC0/PCINT8) PC0</text>
<text x="171" y="129.6">(ADC1/PCINT9) PC1</text>
<text x="182.3" y="127">23</text>
<text x="182.3" y="129.2">24</text>
<text x="182.3" y="131.5">25</text>
<text x="50" y="136">1</text>
<text x="55.1" y="137.8">2</text>
<text x="59.5" y="137.8">1</text>
<text x="70.6" y="137.8" transform="rotate(-90 70.6 137.8)">3</text>
<text x="148.8" y="133.7">2</text>
<text x="148.8" y="136">9</text>
<text x="150.5" y="134.1">PD4 (PCINT20/XCK/T0)</text>
<text x="150.5" y="136.3">PD5 (PCINT21/OC0B/T1)</text>
<text x="167.9" y="136.3">(ADC4/SDA/PCINT12) PC4</text>
<text x="170.4" y="134.1">(ADC3/PCINT11) PC3</text>
<text x="182.3" y="133.7">26</text>
<text x="182.3" y="136">27</text>
<text x="265.6" y="137.4">D</text>
<text x="13.1" y="138.1">D</text>
<text x="50" y="143.5">2</text>
<text x="57.3" y="143.8">3</text>
<text x="66.5" y="140.8" transform="rotate(-90 66.5 140.8)">2</text>
<text x="70.6" y="143.1" transform="rotate(-90 70.6 143.1)">1</text>
<text x="81.8" y="138.4">9</text>
<text x="81.8" y="141.4">8</text>
<text x="83.1" y="140.4">LM339</text>
<text x="88" y="139.9">14</text>
<text x="98.9" y="139.7">11</text>
<text x="106.1" y="139.7">10</text>
<text x="148.2" y="138.2">10</text>
<text x="148.2" y="140.4">11</text>
<text x="150.5" y="138.6">PD6 (PCINT22/OC0A/AIN0)</text>
<text x="150.5" y="140.8">PD7 (PCINT23/AIN1)</text>
<text x="168" y="138.6">(ADC5/SCL/PCINT13) PC5</text>
<text x="169.7" y="140.8">(RESET/PCINT14) PC6</text>
<text x="182.3" y="138.2">28</text>
<text x="182.3" y="140.4">29</text>
<text x="163.2" y="144.2">GND GND</text>
<text x="164.7" y="146">5</text>
<text x="167.7" y="146">3</text>
<text x="13.1" y="153.1">C</text>
<text x="265.6" y="152.3">C</text>
<text x="50" y="156.9">1</text>
<text x="55.1" y="158.7">2</text>
<text x="59.5" y="158.7">1</text>
<text x="66.5" y="161.7" transform="rotate(-90 66.5 161.7)">2</text>
<text x="70.6" y="158.7" transform="rotate(-90 70.6 158.7)">3</text>
<text x="81.8" y="159.3">11</text>
<text x="83.1" y="161.4">LM339</text>
<text x="88" y="160.8">13</text>
<text x="99.5" y="160.6">9</text>
<text x="106.1" y="160.6">8</text>
<text x="13.1" y="168">B</text>
<text x="50" y="164.4">2</text>
<text x="57.3" y="164.7">3</text>
<text x="70.6" y="164" transform="rotate(-90 70.6 164)">1</text>
<text x="81.8" y="162.3">10</text>
<text x="265.6" y="167.2">B</text>
<text x="127.9" y="168.1">1</text>
<text x="134.5" y="168.1">2</text>
<text x="127.3" y="174.1">13</text>
<text x="134.5" y="174.1">12</text>
<text x="13.1" y="182.9">A</text>
<text x="209.2" y="185.6">FILE:</text>
<text x="209.2" y="183.4">TITLE</text>
<text x="236.1" y="185.6">REVISION:</text>
<text x="265.6" y="182.2">A</text>
<text x="19.9" y="189.6">1</text>
<text x="34.8" y="189.6">2</text>
<text x="49.8" y="189.6">3</text>
<text x="64.7" y="189.6">4</text>
<text x="79.6" y="189.6">5</text>
<text x="94.6" y="189.6">6</text>
<text x="109.5" y="189.6">7</text>
<text x="124.5" y="189.6">8</text>
<text x="139.4" y="189.6">9</text>
<text x="154" y="189.6">10</text>
<text x="169" y="189.6">11</text>
<text x="183.9" y="189.6">12</text>
<text x="198.9" y="189.6">13</text>
<text x="209.2" y="187.9">PAGE</text>
<text x="213.8" y="189.6">14</text>
<text x="221.9" y="187.9">OF</text>
<text x="228.7" y="189.6">15</text>
<text x="236.1" y="187.9">DRAWN BY:</text>
<text x="243.7" y="189.6">16</text>
<text x="258.6" y="189.6">17</text>
</g>
<g font-size=".9">
<text x="146.7" y="65.6">MISO</text>
<text x="150.3" y="65.6">5V</text>
<text x="146.9" y="68.6">SCK</text>
<text x="147" y="71.6">RST</text>
<text x="149.7" y="68.6">MOSI</text>
<text x="149.9" y="71.6">GND</text>
</g>
</svg>
